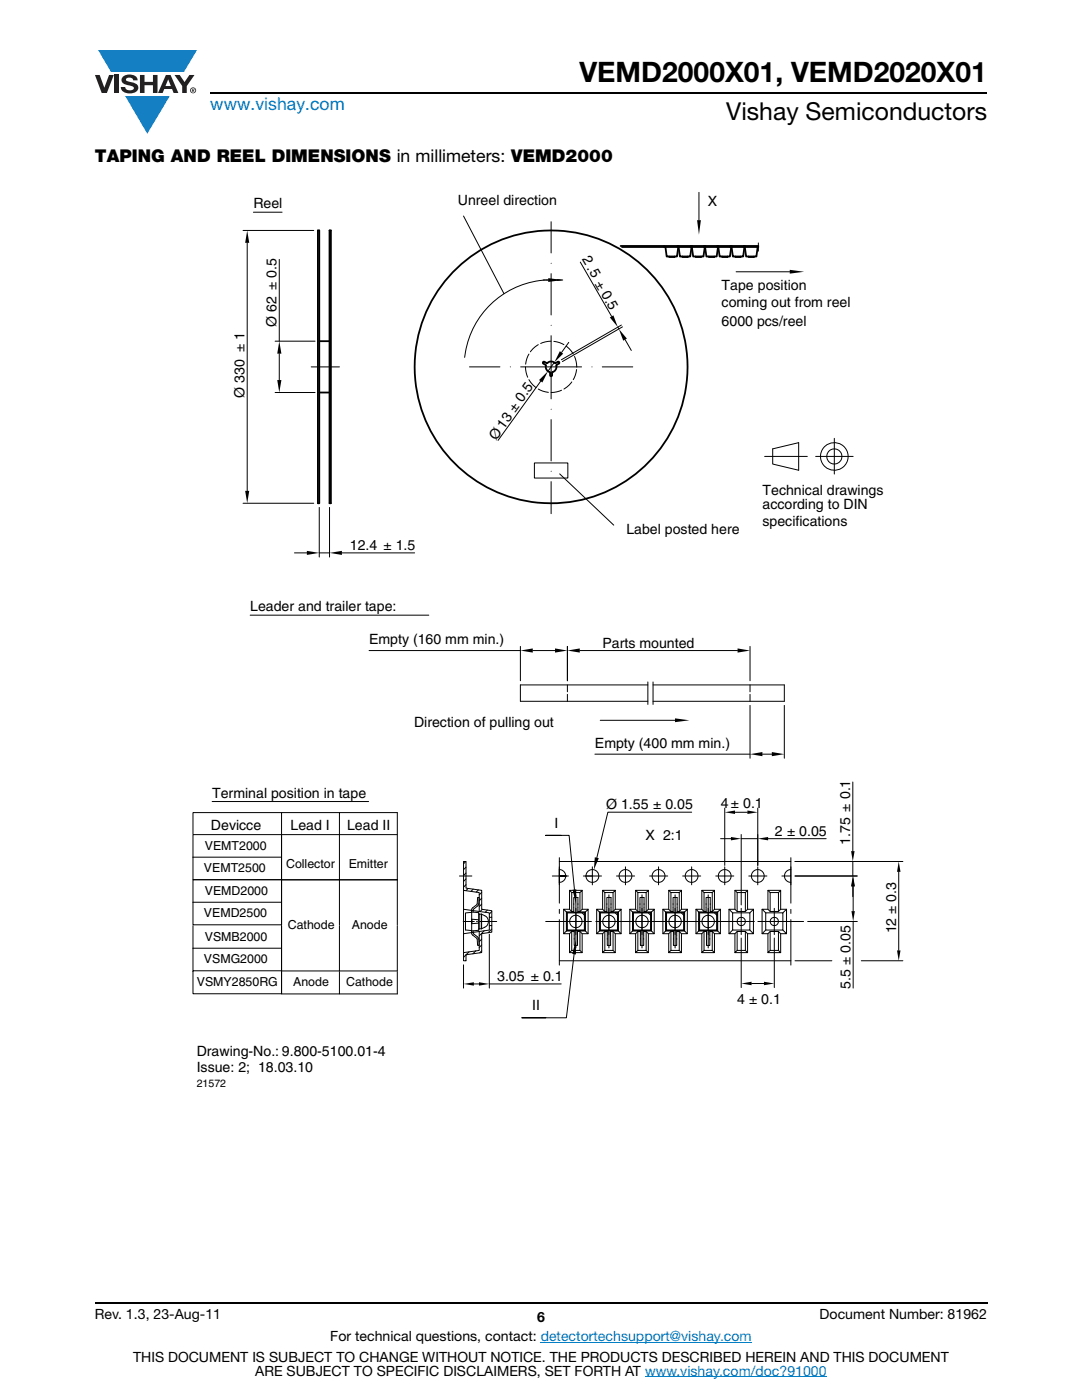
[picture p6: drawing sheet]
<svg xmlns="http://www.w3.org/2000/svg" width="216mm" height="279mm" viewBox="0 0 216 279" stroke-linecap="round" stroke-linejoin="round" font-family="sans-serif">
<g fill="#147fc3">
<path d="M19.6 10h19.7l-2.6 4.3h-1.1h-13.5z"/>
<path d="M25 19.2h8.9l-4.5 7.5z"/>
</g>
<g fill="#231f20">
<path d="M18.9 15h1l.9 2.5 1-2.5h.9l-1.4 3.6h-1z"/>
<path d="M22.9 15h.9v3.6h-.9z"/>
<path d="M24.6 15.3a2.1 2.1 0 0 1 2.8 .3l.1 .4h-.9a.79 .79 0 0 0-.7-.5 .79 .79 0 0 0-.8 .4l.3 .3 1 .2a1.08 1.08 0 0 1 1.2 1 1.08 1.08 0 0 1-1.1 1.2 1.73 1.73 0 0 1-2.4-1.2h.9a.96 .96 0 0 0 .8 .6 .96 .96 0 0 0 .9-.4 1.31 1.31 0 0 0-1.2-.6 1.03 1.03 0 0 1-1.1-.6 1.03 1.03 0 0 1 .2-1.1z"/>
<path d="M27.9 15h.9v1.3h1.7v-1.3h.9v3.6h-.9v-1.6h-1.7v1.6h-.9z"/>
<path d="M34.8 15h1.1l.9 1.4 1-1.4h1l-1.5 2.2v1.4h-.9v-1.4z"/>
<path d="M33.6 15.9l.5 1.3h-1.1zM33.1 15l-1.6 3.6h1l.3-.8h1.5l.3 .8h1l-1.6-3.6z"/>
<path d="M38.1 18a.46 .46 0 0 1 .9 0 .46 .46 0 0 1-.9 0zM37.9 18a.6 .6 0 0 0 1.2 0 .6 .6 0 0 0-1.2 0z"/>
<path d="M38.4 17.8h.2v.2h-.2zM38.3 17.7v.7h.1v-.3l.4 .3-.2-.3 .2-.2-.1-.2z"/>
</g>
<path d="M42 18.6h155M18.9 260h178.1" fill="none" stroke="#000" stroke-width=".36"/>
<path d="M107.9 267.9h42.1M128.7 274.8h36.3" fill="none" stroke="#007ec4" stroke-width=".2"/>
<path d="M38.4 38.3h141.8v179.1h-141.8z" fill="#fff"/>
<g fill="none" stroke="#000" stroke-width=".2">
<path d="M139.5 38.4v5.5M48.5 46h14.1M49.3 48.5v49.5M50.6 42.4h5.7M55.7 51.8v16.3M92.5 43.1l8.1 15.5M108.4 55.9h3.9M108.7 55.9a17.4 17.4 0 0 0-16 15.4M110 44.2v6.3M110 54.6v8.3M110 52.5h.1M115.8 52.3l6.2 10.8"/>
<path d="M146.9 54.2h10.7M151.3 48.5v1.6M54.9 78.3h8M54.9 68.1h8M55.7 70.6v5.2M62.1 73.2h5.6M93.7 73.2h6.1M101.8 73.2h.1M103.9 73.2h12.1M104.9 73.2l.1 1.2 .3 .9M105.5 70.7l-.4 .8-.2 1.2M105.5 75.8l.8 1 .7 .6"/>
<path d="M107.4 68.8l-1.1 .8-.5 .6M107.4 77.6l.9 .4 1.1 .3M107.9 76.1l-8.5 11.8M110 68.1l-1.2 .1-.9 .3M110 67v12.6M110 64.9h.1M110.5 68.1l1.2 .3 .8 .4M110.6 72.3l-1.3 1.8M112 77.9l-.9 .3-1.1 .1M113 69.1l.6 .5 .8 1.1M113.5 68.3l-1.4 2M114.1 76.2l-.5 .6-1.1 .8"/>
<path d="M114.6 71.1l.3 1 .2 1.1M115 73.7l-.2 1.2-.4 .9M118.1 73.2h.1M120.2 73.2h6.1M123.3 65.3l.2 .4M124 64.9l-12 6.9M124.2 65.2l-12 7M124.7 67.8l1.3 2.1M106.6 92.4h6.7v3h-6.7zM110 83.7v8.3M110 96.1v6.4M110 81.7h.1"/>
<path d="M110 94.1h.1M111.7 94.6l10.8 10.2M152.6 91.1h8.5M154.2 89.6l5.2-1.3v5.5l-5.2-1.2zM162.8 91.1h7.4M166.5 87.5v7.1M48.5 100.4h14.1M58.8 110.3h2.4M63.7 101.3v9.9M63.7 110.3h2.1M65.8 101.3v9.9M68.2 110.3h14.5"/>
<path d="M49.9 122.8h35.7M73.6 129.8h30.2M103.8 129v6.9M106.3 129.8h4.4M113.2 129v6.9M113.2 136.7v1.4M113.2 138.6v1.4M115.7 129.8h31.5M129.3 136.7h-25.5v3.3h25.5M129.3 136.1v4.5M130.3 136.7h26.2v3.3h-26.2M130.3 136.1v4.5"/>
<path d="M149.7 129v6.9M149.7 136.7v1.4M149.7 138.6v1.4M42.3 160h31.3M118.7 150.5h31M119.8 143.8h14.9M149.7 140.8v10.5M152.1 150.5h1.9M156.5 140.8v10.5M170.2 156.1v13.8M38.5 171.1v4.5h17.7M56.2 166.6h23.1v18"/>
<path d="M56.2 166.6v9h11.5M56.2 166.6h-17.7v4.5M56.2 166.6v4.5h-17.7M56.2 171.1v13.5M56.2 175.6h23.1M56.2 162.2h-17.7v4.3M56.2 175.6h-17.7v4.5M56.2 175.6v4.5h-17.7M67.7 166.6v9h11.6M67.7 162.2h-11.5v4.3M67.7 166.5v-4.3h11.6v4.3M67.7 175.6v9"/>
<path d="M91.7 174.8h2.5M92.5 177.7v8.6M92.5 171.9h.5v5.3l3.1 .5v3.8l2 .3v1.3h-.5v-.9l-2-.3v-3.8l-3.1-.4zM92.9 171.9l-.4 .5M93 173.1l-.5 .5M93 174.2l-.5 .5M93 175.4l-.5 .5M93 176.6l-.5 .5M93.4 177.3l-.4 .5M94.4 177.4l-.4 .5M95.5 177.6l-.5 .4M96.1 178.1l-.5 .5"/>
<path d="M96.1 179.3l-.5 .5M111.6 173v1.8h1.8M111.6 173.5a1.28 1.28 0 0 1 1.3 1.3 1.28 1.28 0 0 1-1.3 1.3M111.6 173.4v1.4h1.4h-2.8M111.6 171.2v9M111.6 171.9h46.2M112 166.7h-3.1h4.7l1 10.8M113.6 177.7v3.8l.5 .4M114.5 179.1h.8v3h-.8zM114.9 178.6v5.3h-2.2M115.7 178.1l.5-.4v3.8M116.2 177.7h-2.6l.5 .4"/>
<path d="M116.4 174.8h3.6M118.2 173v3.6M120.2 177.7v3.8l.5 .4M121.1 179.1h.8v3h-.8zM121.5 178.6v5.3h-2.2M122.3 178.1l.5-.4v3.8M122.8 177.7h-2.6l.5 .4M123 174.8h3.6M124.8 173v3.6M126.8 177.7v3.8l.5 .4M127.7 179.1h.8v3h-.8zM128.1 178.6v5.3h-2.2"/>
<path d="M128.9 178.1l.5-.4v3.8M129.4 177.7h-2.6l.5 .4M129.6 174.8h3.6M131.4 173v3.6M133.4 177.7v3.8l.5 .4M134.3 179.1h.8v3h-.8zM134.7 178.6v5.3h-2.2M135.5 178.1l.5-.4v3.8M136 177.7h-2.6l.5 .4M136.2 174.8h3.6M138 173v3.6M138 162.1h-16.7l-2.2 9.1"/>
<path d="M140 177.7v3.8l.5 .4M140.9 179.1h.8v3h-.8zM141.3 178.6v5.3h-2.2M142.1 178.1l.5-.4v3.8M142.6 177.7h-2.6l.5 .4M142.8 174.8h3.6M143.8 167.4h2M144.6 173v3.6M144.6 161.3v11.4M146.6 177.7v3.8l.5 .4M146.7 162.1h2.4M147.1 178.1h1.6v3.8h-1.6z"/>
<path d="M147.9 167.4h3.3M147.9 166.5v14.1M148.7 178.1l.5-.4v3.8M149.2 177.7h-2.6l.5 .4M149.4 174.8h3.6M151.2 161.3v11.4M151.2 173v3.6M153.2 177.7v3.8l.5 .4M153.3 167.4h11.5M153.7 178.1h1.6v3.8h-1.6zM155.3 178.1l.5-.4v3.8M155.8 177.7h-2.6l.5 .4"/>
<path d="M157.8 173v1.8h-1.8M157.8 173.5a1.28 1.28 0 0 0-1.3 1.3 1.28 1.28 0 0 0 1.3 1.3M157.8 171.2v9M170.2 171.9v2.9M170.2 176.9v2M170.2 176.9v4.9M171.1 174.8h-12.5M179.3 174v15.7M180.2 171.9h-21.6M38.5 180.1v4.5h17.7M38.5 189.2h17.7v-4.5v9.1h11.5M38.5 184.7v4.5"/>
<path d="M56.2 193.9v4.5h11.5M56.2 189.2v4.5h-17.7v-4.5M56.2 193.8v4.5h-17.7v-4.4M67.7 193.9v4.5h11.6v-4.5M79.3 184.7v9.1h-11.6v-9.1M92.4 183.9h2.2M92.5 192.6v4.6M92.5 181.5l3.1 .4M93 191.7h.1M93.6 190l-1.1 1.1M94.1 185.7l.1 .8 1 .8 .1 1.4h.3l-.1-1.4-1.1-1v-.5M94.1 182.1l-1.2 .1v3.4l1.2 .1"/>
<path d="M94.1 183.4v.9M94.1 183.4l1.4 .2v.6l-1.4 .1M94.4 182v-.5l1.1-1 .1-1.4h-.3l-.1 1.4-1 .8-.1 .8M94.6 196.4h1M94.9 189.8l-.5 .6M95.1 183.9h.2M95.5 182.3l.1 .1M95.5 183.6v-1.5l-1.4-.1v3.8l1.4-.2v-1.4M95.6 185.4l-.1 .1M95.6 185.9l2-.3v-.9h.5v1.3l-2 .3v3.8l-3.1 .4v1.2h-.5v-1.6l3.1-.4zM95.6 185.9l-3.1 .4v3.8M96 182.4h-.4v3"/>
<path d="M96 185.4h-.4M96 182.4v3M96 182.4h.1M96.1 182.4a1.41 1.41 0 0 1 1.2 1 1.41 1.41 0 0 1-.3 1.5l-.9 .4M96.1 182.4v2.9M96.1 185.3l-.1 .1M96.1 187.4l-.5 .5M96.1 188.6l-.5 .5M96.1 189.8l-.4 .4M96.1 180.4l-.5 .5M96.2 181.5l-.4 .4M96.6 185.7l-1 1.1"/>
<path d="M97.3 181.6l-.5 .5M97.6 196.4h14.4M97.6 186.4v10.8M97.6 183.1v1.6M97.7 184.7h-.1M98.1 181.9l-.5 .5M98.1 185.4l-.7 .7M98.1 183.1v1.6M99.1 183.9h-3.4M108.9 183.9h7M111.6 181.5v.8M111.6 183.5v9.1"/>
<path d="M111.6 191.7h46.2M112.5 181.5v4.8M113 185.8l-.5 .5h1.1l.5-.4M113 182v3.8M113 185.8h1.6M113 182h1.5M113 183.4h.1M113.1 182.1v3.6M113.1 182.1h1.4M113.1 182.1l.1 .1v3.4M113.1 185.7h1.5M113.2 182.2h3.4"/>
<path d="M113.6 181.5h-1.1l.5 .5M113.6 186.3v3.8l.5-.4M114.1 185.9h.5M114.1 181.9v-3.8h1.6v3.8M114.1 181.9h.4M114.1 185.9v3.8h1.6v-3.8M114.6 190.4l-1.6 12.7h-8.9h4.8M114.6 185.7h.6v3h-.6zM114.9 181.3v2.6h-2.6M115.2 185.9h.5M115.2 185.8h1.6M115.2 185.7h1.5"/>
<path d="M115.3 181.9h.4M115.3 182.1h1.4M115.3 182h1.5M115.7 189.7l.5 .4h-2.6M115.7 185.9l.5 .4v3.8M116.1 182.1l.6 .6M116.6 182.2v3.4l.1 .1M116.6 185.6h-3.4l-.1 .1M116.7 182.1l-.1 .1M116.7 182.1v3.6M116.8 182l.5-.5v4.8M116.8 185.8l.5 .5h-1.1"/>
<path d="M116.8 182v3.8M117.1 183.9h-2.2v5.3M117.2 183.9h.8M117.3 181.5h-1.1l-.5 .4M117.5 183.9h-2.6v2.6M119.1 181.5v4.8M119.2 183.9h8.1M119.6 182h1.5M119.6 185.8h1.6M119.6 182v3.8M119.6 183.4h.1M119.6 185.8l-.5 .5h1.1l.5-.4"/>
<path d="M119.7 182.1l.1 .1v3.4M119.7 182.1h1.4M119.7 182.1v3.6M119.7 185.7h1.5M119.8 182.2h3.4M120.2 181.5h-1.1l.5 .5M120.2 186.3v3.8l.5-.4M120.7 181.9v-3.8h1.6v3.8M120.7 181.9h.4M120.7 185.9h.5M120.7 185.9v3.8h1.6v-3.8M121.2 185.7h.6v3h-.6z"/>
<path d="M121.5 181.3v2.6h-2.6M121.8 185.8h1.6M121.8 185.7h1.5M121.8 185.9h.5M121.9 182h1.5M121.9 182.1h1.4M121.9 181.9h.4M122.3 185.9l.5 .4v3.8M122.3 189.7l.5 .4h-2.6M122.7 182.1l.6 .6M123.2 182.2v3.4l.1 .1M123.2 185.6h-3.4l-.1 .1"/>
<path d="M123.3 182.1l-.1 .1M123.3 182.1v3.6M123.4 182v3.8M123.4 185.8l.5 .5h-1.1M123.4 182l.5-.5v4.8M123.7 183.9h-2.2v5.3M123.9 181.5h-1.1l-.5 .4M124.1 183.9h-2.6v2.6M125.7 181.5v4.8M126.2 185.8l-.5 .5h1.1l.5-.4M126.2 182h1.5M126.2 183.4h.1"/>
<path d="M126.2 185.8h1.6M126.2 182v3.8M126.3 182.1l.1 3.5M126.3 182.1h1.4M126.3 182.1v3.6M126.3 185.7h1.5M126.4 182.2h3.4M126.8 181.5h-1.1l.5 .5M126.8 186.3v3.8l.5-.4M127.3 181.9v-3.8h1.6v3.8M127.3 181.9h.4M127.3 185.9h.5"/>
<path d="M127.3 185.9v3.8h1.6v-3.8M127.8 185.7h.6v3h-.6zM128.1 181.3v2.6h-2.6M128.4 185.9h.5M128.4 185.7h1.5M128.4 185.8h1.6M128.5 181.9h.4M128.5 182.1h1.4M128.5 182h1.5M128.5 183.9h.9M128.9 189.7l.5 .4h-2.6M128.9 185.9l.5 .4v3.8"/>
<path d="M129.3 182.1l.5 .6M129.8 182.2l.1 3.5M129.8 185.6h-3.4l-.1 .1M129.9 182.1v3.6M129.9 182.1l-.1 .1M130 182l.5-.5v4.8M130 185.8l.5 .5h-1.1M130 182v3.8M130.3 183.9h-2.2v5.3M130.5 181.5h-1.1l-.5 .4M130.6 183.9h8M130.7 183.9h-2.6v2.6"/>
<path d="M132.3 181.5v4.8M132.8 185.8l-.5 .5h1.1l.5-.4M132.8 183.4h.1M132.8 185.8h1.6M132.8 182v3.8M132.8 182h1.5M132.9 182.1l.1 3.5M132.9 185.7h1.5M132.9 182.1h1.4M132.9 182.1v3.6M133 182.2h3.4M133.4 181.5h-1.1l.5 .5"/>
<path d="M133.4 186.3v3.8l.5-.4M133.9 185.9h.5M133.9 181.9v-3.8h1.6v3.8M133.9 181.9h.4M133.9 185.9v3.8h1.6v-3.8M134.4 185.7h.6v3h-.6zM134.7 181.3v2.6h-2.6M135 185.9h.5M135 185.7h1.5M135 185.8h1.6M135.1 181.9h.4M135.1 182.1h1.4"/>
<path d="M135.1 182h1.5M135.5 189.7l.5 .4h-2.6M135.5 185.9l.5 .4v3.8M135.9 182.1l.6 .6M136.4 182.2l.1 3.5M136.4 185.6h-3.4l-.1 .1M136.5 182.1v3.6M136.5 182.1l-.1 .1M136.6 182l.5-.5v4.8M136.6 185.8l.5 .5h-1.1M136.6 182v3.8M136.9 183.9h-2.2v5.3"/>
<path d="M137.1 181.5h-1.1l-.5 .4M137.3 183.9h-2.6v2.6M138.9 181.5v4.8M139.4 185.8l-.5 .5h1.1l.5-.4M139.4 185.8h1.6M139.4 182v3.8M139.4 182h1.5M139.4 183.4h.1M139.5 182.1l.1 .1v3.4M139.5 182.1v3.6M139.5 182.1h1.4M139.5 185.7h1.5"/>
<path d="M139.6 182.2h3.4M139.9 183.9h.8M140 181.5h-1.1l.5 .5M140 186.3v3.8l.5-.4M140.5 185.9h.5M140.5 181.9v-3.8h1.6v3.8M140.5 181.9h.4M140.5 185.9v3.8h1.6v-3.8M141 185.7h.6v3h-.6zM141.3 181.3v2.6h-2.6M141.6 185.9h.5M141.6 185.8h1.6"/>
<path d="M141.6 185.7h1.5M141.7 181.9h.4M141.7 182.1h1.4M141.7 182h1.5M141.9 183.9h8.1M142.1 189.7l.5 .4h-2.6M142.1 185.9l.5 .4v3.8M142.5 182.1l.6 .6M143 182.2v3.4l.1 .1M143 185.6h-3.4l-.1 .1M143.1 182.1l-.1 .1M143.1 182.1v3.6"/>
<path d="M143.2 182l.5-.5v4.8M143.2 185.8l.5 .5h-1.1M143.2 182v3.8M143.5 183.9h-2.2v5.3M143.7 181.5h-1.1l-.5 .4M143.9 183.9h-2.6v2.6M145.5 181.5v4.8M146.2 182.2h3.4v3.4h-3.4zM146.2 185.6l-.7 .7h1.1l.5-.4M146.6 181.5h-1.1l.7 .7M146.6 186.3v3.8l.5-.4M147.1 185.9h1.6v3.8h-1.6z"/>
<path d="M147.9 187.2v9.9M147.9 181.3v2.6h-2.6M148.7 185.9l.5 .4v3.8M148.7 189.7l.5 .4h-2.6M149.6 185.6l.7 .7h-1.1M149.6 182.2l.7-.7v4.8M150 196.3h2.4M150.3 181.5h-1.1l-.5 .4M150.5 183.9h-2.6v2.6M151.2 183.9h.8M152.1 181.5v4.8M152.8 182.2h3.4v3.4h-3.4z"/>
<path d="M152.8 185.6l-.7 .7h1.1l.5-.4M153.2 181.5h-1.1l.7 .7M153.2 186.3v3.8l.5-.4M153.3 183.9h7M153.7 185.9h1.6v3.8h-1.6zM154.5 181.3v2.6h-2.6M154.5 187.2v9.9M155.3 189.7l.5 .4h-2.6M155.3 185.9l.5 .4v3.8M156.2 182.2l.7-.7v4.8M156.2 185.6l.7 .7h-1.1M156.9 181.5h-1.1l-.5 .4"/>
<path d="M157.1 183.9h-2.6v2.6M157.8 181.5v.8M157.8 183.5v9.1M158.6 191.7h7.4M161.2 183.9h9.9M170.2 183.9v13.3M171.9 191.7h8.3"/>
<circle cx="166.5" cy="91.1" r="1.51"/>
<circle cx="166.5" cy="91.1" r="2.76"/>
<circle cx="118.2" cy="174.8" r="1.28"/>
<circle cx="124.8" cy="174.8" r="1.28"/>
<circle cx="131.4" cy="174.8" r="1.28"/>
<circle cx="138" cy="174.8" r="1.28"/>
<circle cx="144.6" cy="174.8" r="1.28"/>
<circle cx="151.2" cy="174.8" r="1.28"/>
<circle cx="114.9" cy="183.9" r="1.24"/>
<circle cx="121.5" cy="183.9" r="1.24"/>
<circle cx="128.1" cy="183.9" r="1.24"/>
<circle cx="134.7" cy="183.9" r="1.24"/>
<circle cx="141.3" cy="183.9" r="1.24"/>
<circle cx="147.9" cy="183.9" r=".83"/>
<circle cx="154.5" cy="183.9" r=".82"/>
</g>
<g fill="#000">
<path d="M49.3 46l.4 2.5h-.8zM109.4 55.5l2.9 .4-2.9 .4zM111.2 55.7l1.1 .2-1.1 .2zM139.1 43.9h.8l-.4 2.9zM157.6 53.8l2.9 .4-2.9 .4zM55.3 75.8h.9l-.5 2.5zM55.7 68.1l.5 2.5h-.9zM107.6 75.8l1.7-1.7-1.1 2.2zM111.7 70.1l.7 .5-1.8 1.7zM121.7 63.3l.7-.4 .9 2.4zM123.5 65.7l1.6 1.9-.7 .4zM48.9 98h.8l-.4 2.4z"/>
<path d="M61.2 109.9l2.5 .4-2.5 .4zM65.8 110.3l2.4-.4v.8zM103.8 129.8l2.5-.4v.8zM110.7 129.4l2.5 .4-2.5 .4zM113.2 129.8l2.5-.4v.8zM147.2 129.4l2.5 .4-2.5 .4zM134.7 143.4l2.9 .4-2.9 .3zM149.7 150.5l2.4-.4v.8zM154 150.1l2.5 .4-2.5 .4zM114.2 177.6l.8-.1-.1 2.9zM118.7 171.1l.8 .2-1 2.3zM145.9 167l2 .4-2 .3z"/>
<path d="M144.6 162.1l2.1-.3v.6zM149.1 161.8l2.1 .3-2.1 .3zM151.2 167.4l2.1-.4v.7zM170.2 174.8l.3 2.1h-.7zM169.8 169.9h.7l-.3 2zM170.2 174.8l.4 2.1h-.7zM179.3 171.9l.4 2.1h-.7zM92.5 196.4l2.1-.4v.7zM95.6 196l2 .4-2 .3zM114.9 187.6v2.9l-.7-.1zM147.9 196.3l2.1-.4v.7zM152.4 195.9l2.1 .4-2.1 .3z"/>
<path d="M169.9 181.8h.7l-.4 2.1zM179 189.7h.7l-.4 2z"/>
</g>
<g fill="none" stroke="#000" stroke-width=".36">
<path d="M63.4 46h.3v54.4h-.3zM66 46h-.2v54.4h.2v-54.4M123.8 49.1h27.5M124.1 49.3h27.2M132.8 49.3l.2 1.9h2.1l.3-1.9M133.5 51.2v.1l1.1-.1M135.4 49.3l.3 1.9h2l.3-1.9M136.2 51.2v.1l1-.1M138 49.3l.3 1.9h2.1l.2-1.9M138.8 51.2v.1l1.1-.1M140.7 49.3l.3 1.9h2l.3-1.9M141.4 51.2v.1h1.1v-.1"/>
<path d="M143.3 49.3l.3 1.9h2l.3-1.9M144.1 51.2v.1h1.1v-.1M146 49.3l.2 1.9h2.1l.2-1.9M146.7 51.2v.1l1.1-.1M148.6 49.3l.3 1.9h2l.3-1.9M149.4 51.2v.1l1-.1M63.7 68.1h2.1M63.7 78.3h2.1M108.3 72.3l.2-.1 .6 .2a1.58 1.58 0 0 1 1.8 0l.5-.2 .2 .1v.2l-.5 .3a1.51 1.51 0 0 1-.9 1.6v.6l-.2 .1-.2-.1v-.6a1.51 1.51 0 0 1-1-1.6l-.5-.3z"/>
<circle cx="110" cy="73.2" r="27.2"/>
</g>
<text font-size="5.6" x="115.6" y="16.4">VEMD2000X01, VEMD2020X01</text>
<text font-size="4.9" x="144.9" y="24">Vishay Semiconductors</text>
<text font-size="3.5" fill="#007ec4" x="42" y="21.9">www.vishay.com</text>
<text font-size="3.5" x="18.9" y="32.3">TAPING AND REEL DIMENSIONS in millimeters: VEMD2000</text>
<g font-size="2.8">
<text x="50.6" y="41.6">Reel</text>
<text x="91.4" y="40.9">Unreel direction</text>
<text x="141.2" y="41">X</text>
<text x="116.1" y="51.8" transform="rotate(60 116.1 51.8)">2.5 ± 0.5</text>
<text x="144" y="57.8">Tape position</text>
<text x="55.2" y="65.3" transform="rotate(-90 55.2 65.3)">Ø 62 ± 0.5</text>
<text x="144" y="61.3">coming out from reel</text>
<text x="144" y="65">6000 pcs/reel</text>
<text x="48.8" y="79.3" transform="rotate(-90 48.8 79.3)">Ø 330 ± 1</text>
<text x="99" y="88" transform="rotate(-54 99 88)">Ø13 ± 0.5</text>
<text x="152.2" y="98.7">Technical drawings</text>
<text x="152.2" y="101.6">according to DIN</text>
<text x="125" y="106.6">Label posted here</text>
<text x="152.2" y="105">specifications</text>
<text x="69.8" y="109.8">12.4 ± 1.5</text>
<text x="49.9" y="122">Leader and trailer tape:</text>
<text x="73.6" y="128.6">Empty (160 mm min.)</text>
<text x="120.2" y="129.3">Parts mounted</text>
<text x="82.6" y="145.1">Direction of pulling out</text>
<text x="118.7" y="149.3">Empty (400 mm min.)</text>
<text x="42.3" y="159.2">Terminal position in tape</text>
<text x="120.9" y="161.5">Ø 1.55 ± 0.05</text>
<text x="143.9" y="161.2">4 ± 0.1</text>
<text x="42.1" y="165.7">Devicce</text>
<text x="58" y="165.7">Lead I</text>
<text x="69.3" y="165.7">Lead II</text>
<text x="110.6" y="165.3">I</text>
<text x="128.8" y="167.7">X 2:1</text>
<text x="154.6" y="166.8">2 ± 0.05</text>
<text x="169.6" y="168.7" transform="rotate(-90 169.6 168.7)">1.75 ± 0.1</text>
<text x="178.8" y="186.3" transform="rotate(-90 178.8 186.3)">12 ± 0.3</text>
<text x="99.2" y="195.8">3.05 ± 0.1</text>
<text x="169.7" y="197.4" transform="rotate(-90 169.7 197.4)">5.5 ± 0.05</text>
<text x="106.2" y="201.7">II</text>
<text x="147.1" y="200.3">4 ± 0.1</text>
<text x="39.2" y="213.9">Issue: 2; 18.03.10</text>
<text x="39.2" y="210.7">Drawing-No.: 9.800-5100.01-4</text>
<text x="18.9" y="263.3">Rev. 1.3, 23-Aug-11</text>
<text x="107.2" y="263.8">6</text>
<text x="163.6" y="263.3">Document Number: 81962</text>
<text x="65.9" y="267.7">For technical questions, contact: detectortechsupport@vishay.com</text>
<text x="26.5" y="271.7">THIS DOCUMENT IS SUBJECT TO CHANGE WITHOUT NOTICE. THE PRODUCTS DESCRIBED HEREIN AND THIS DOCUMENT</text>
<text x="50.9" y="274.6">ARE SUBJECT TO SPECIFIC DISCLAIMERS, SET FORTH AT www.vishay.com/doc?91000</text>
</g>
<g font-size="2.5">
<text x="40.9" y="169.6">VEMT2000</text>
<text x="57.1" y="173.3">Collector</text>
<text x="69.6" y="173.3">Emitter</text>
<text x="40.7" y="174">VEMT2500</text>
<text x="40.9" y="178.6">VEMD2000</text>
<text x="40.7" y="183">VEMD2500</text>
<text x="57.4" y="185.5">Cathode</text>
<text x="70.2" y="185.5">Anode</text>
<text x="40.9" y="187.8">VSMB2000</text>
<text x="39.3" y="196.8">VSMY2850RG</text>
<text x="40.7" y="192.2">VSMG2000</text>
<text x="58.5" y="196.8">Anode</text>
<text x="69.1" y="196.8">Cathode</text>
</g>
<text font-size="2.1" x="39.2" y="216.9">21572</text>
</svg>
